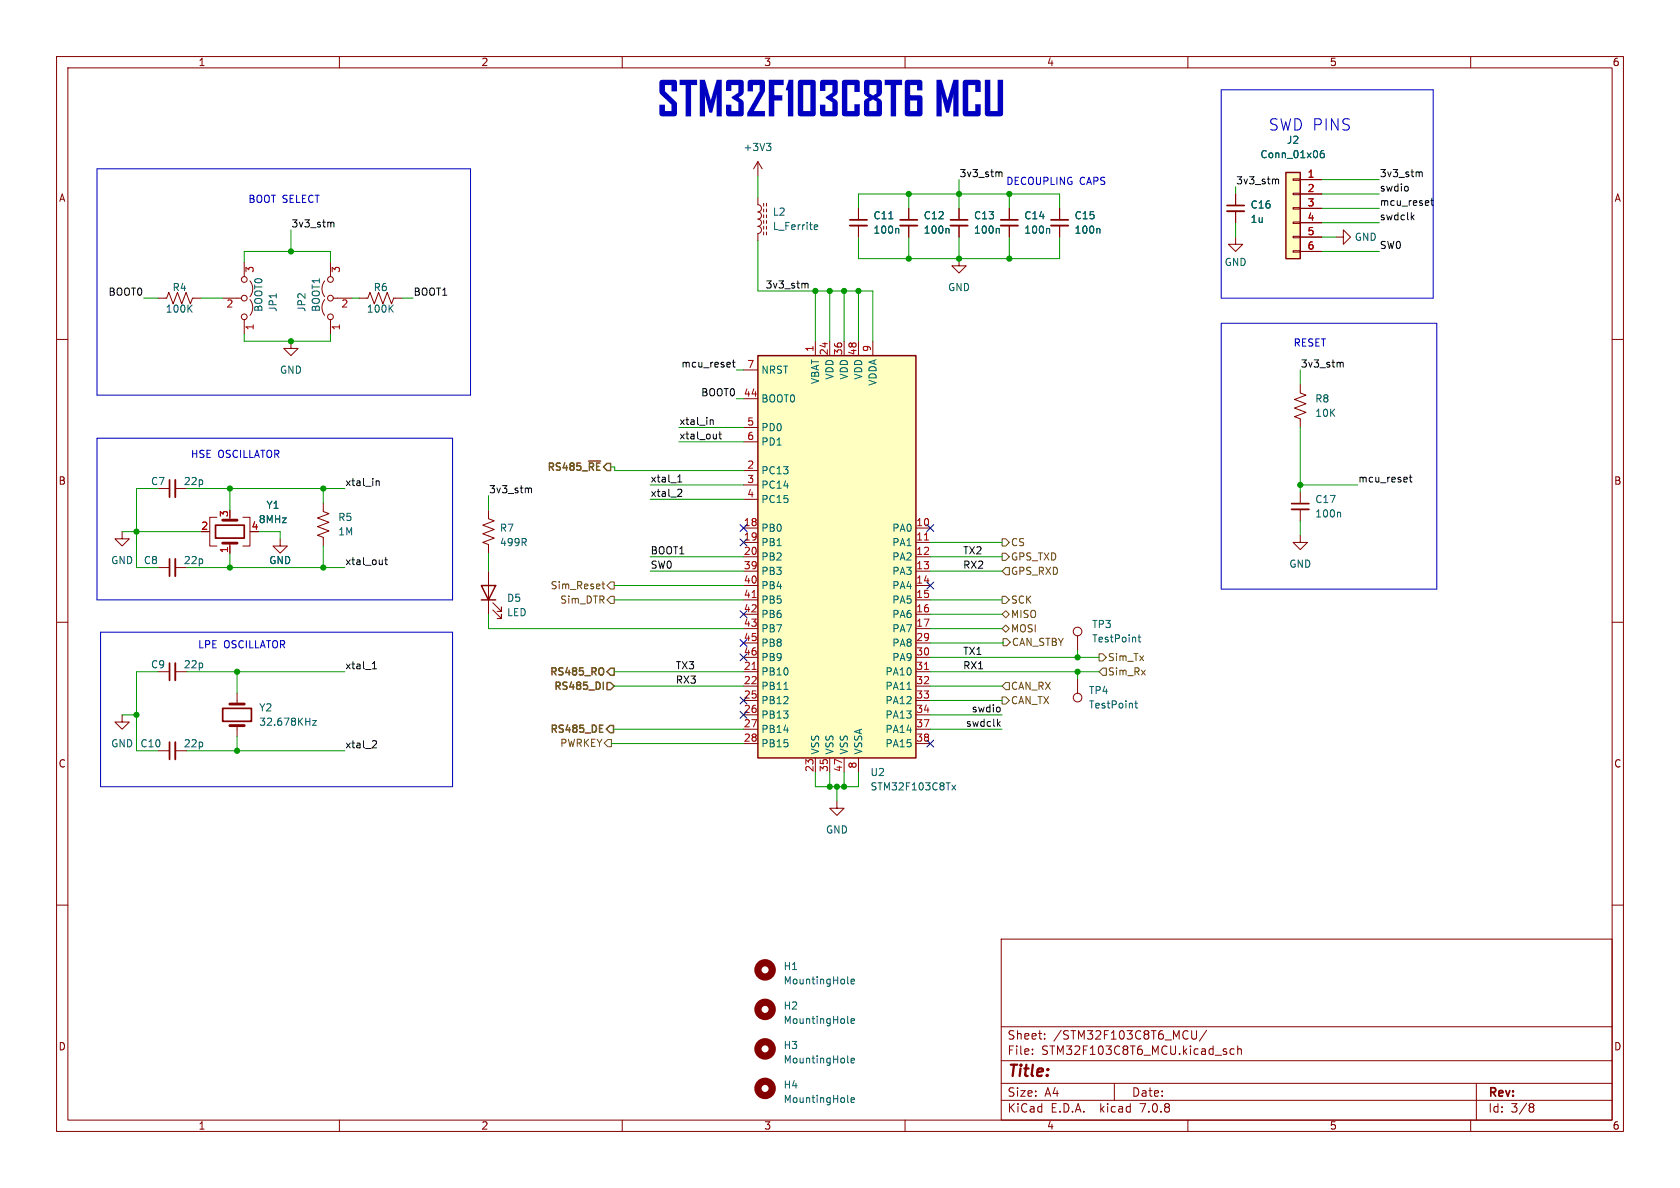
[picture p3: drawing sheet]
<svg xmlns="http://www.w3.org/2000/svg" width="297mm" height="210mm" viewBox="0 0 297 210" stroke-linecap="round" stroke-linejoin="round" font-family="sans-serif">
<g fill="none" stroke="#840000" stroke-width=".18">
<path d="M10 10h277v190h-277zM12 12h273v186h-273zM60 10v2M110 10v2M160 10v2M210 10v2M260 10v2M134 34.9v1.3a.64 .64 0 0 1 .6 .6 .64 .64 0 0 1-.6 .7 .64 .64 0 0 1 .6 .6 .64 .64 0 0 1-.6 .6 .64 .64 0 0 1 .6 .7 .64 .64 0 0 1-.6 .6 .64 .64 0 0 1 .6 .6 .64 .64 0 0 1-.6 .7v1.2M134 28.6l-.8 1.2M134 28.6v2.5M134 28.6l.7 1.2M135 35.9v.5"/>
<path d="M135 37v.5M135 38v.5M135 39v.5M135.5 35.9v.5M135.5 37v.5M135.5 38v.5M135.5 39v.5M151.8 36.8v2.1M151.8 39.9v2M160.7 36.8v2.1M160.7 39.9v2M169.5 36.8v2.1"/>
<path d="M169.5 39.9v2M178.4 36.8v2.1M178.4 39.9v2M187.3 36.8v2.1M187.3 39.9v2M218.4 34.3v2M218.4 37.3v2.1M228.6 39.2h1.3v.3h-1.3zM228.6 36.7h1.3v.3h-1.3zM228.6 34.2h1.3v.2h-1.3zM228.6 31.6h1.3v.3h-1.3zM229.9 31.8h3.8"/>
<path d="M229.9 34.3h3.8M229.9 36.8h3.8M229.9 39.4h3.8M10 60h2M27.9 52.7h1.6l.3-1 .8 2 .8-2 .7 2 .8-2 .8 2 .3-1h1.6M39.4 52.7h3.3M43.2 46.4v2.5M43.2 56.5v2.6M44.2 53a2.26 2.26 0 0 1 0 2.8M44.2 49.7a2.26 2.26 0 0 1 0 2.8M57.4 53a2.26 2.26 0 0 0 0 2.8M57.4 49.7a2.26 2.26 0 0 0 0 2.8"/>
<path d="M58.4 46.4v2.5M58.4 56.5v2.6M58.9 52.7h3.3M63.5 52.7h1.5l.4-1 .8 2 .7-2 .8 2 .8-2 .7 2 .4-1h1.5M135 40v.5M135 41v.5M135.5 40v.5M135.5 41v.5M169.5 45.7v1.3h1.3l-1.3 1.3-1.2-1.3h1.2M218.4 41.9v1.3h1.3l-1.3 1.3-1.2-1.3h1.2M228.6 44.3h1.3v.3h-1.3zM228.6 41.8h1.3v.2h-1.3z"/>
<path d="M229.9 41.9h3.8M229.9 44.5h3.8M236.2 41.9h1.3v-1.3l1.3 1.3-1.3 1.3v-1.3M285 60h2M51.4 60.3v1.3h1.3l-1.3 1.3-1.2-1.3h1.2M131.4 70.5h2.6M131.4 75.6h2.6M131.4 78.1h2.6M131.4 65.4h2.6M144.1 60.3v2.6M146.7 60.3v2.6M149.2 60.3v2.6"/>
<path d="M151.8 60.3v2.6M154.3 60.3v2.6M229.9 67.9v1.6l1 .4-2 .7 2 .8-2 .7 2 .8-2 .8 1 .3v1.6M21.6 94v1.3h1.3l-1.3 1.2-1.3-1.2h1.3M27.9 86.4h2.1M31 86.4h2M36.8 94h.3M38.4 91.4h-1.3v5.1h1.3M40.6 96v1.8M42.9 91.4h1.3v5.1h-1.3M49.5 95.3v1.2h1.3l-1.3 1.3-1.2-1.3h1.2M57.1 88.9v1.5l1.1 .4-2.1 .8 2.1 .7-2.1 .8 2.1 .8-2.1 .7 1 .4v1.5"/>
<path d="M86.4 90.2v1.5l1 .4-2.1 .7 2.1 .8-2.1 .8 2.1 .7-2.1 .8 1.1 .4v1.5M131.4 93.3h2.6M131.4 95.9h2.6M131.4 98.4h2.6M131.4 83.2h2.6M131.4 85.7h2.6M131.4 88.3h2.6M161.9 93.3h2.6M161.9 95.9h2.6M161.9 98.4h2.6M229.9 94.6v1.3h1.2l-1.2 1.3-1.3-1.3h1.3M229.9 87v2"/>
<path d="M229.9 90v2.1M10 110h2M27.9 100.3h2.1M27.9 118.7h2.1M31 100.3h2M31 118.7h2M86.4 101v7.6M87.1 107.8l1.5 1.5v-.7v.7h-.7M87.1 106.6l1.5 1.5v-.8v.8h-.7M131.4 118.7h2.6M131.4 101h2.6M131.4 103.5h2.6"/>
<path d="M131.4 106h2.6M131.4 108.6h2.6M131.4 111.1h2.6M131.4 113.7h2.6M131.4 116.2h2.6M161.9 118.7h2.6M161.9 101h2.6M161.9 103.5h2.6M161.9 106h2.6M161.9 108.6h2.6M161.9 111.1h2.6M161.9 113.7h2.6"/>
<path d="M161.9 116.2h2.6M190.5 112.4v2.5M285 110h2M21.6 126.4v1.2h1.3l-1.3 1.3-1.3-1.3h1.3M27.9 132.7h2.1M31 132.7h2M41.9 122.6v1.9M41.9 128.3v1.9M131.4 121.3h2.6M131.4 123.8h2.6M131.4 126.4h2.6M131.4 128.9h2.6"/>
<path d="M131.4 131.4h2.6M144.1 134v2.5M146.7 134v2.5M149.2 134v2.5M151.8 134v2.5M161.9 121.3h2.6M161.9 123.8h2.6M161.9 126.4h2.6M161.9 128.9h2.6M161.9 131.4h2.6M190.5 120v2.6M10 160h2"/>
<path d="M148 141.6v1.3h1.2l-1.2 1.2-1.3-1.2h1.3M285 160h2M177 166h108v32h-108zM60 198v2M110 198v2M160 198v2M177 194.5h108M177 191.5h108M177 187.5h108M177 181.5h108M182.5 186.3v.1M182.5 185.5v.1"/>
<path d="M184.7 183.6v.1M184.7 182.8v.1M197 191.5v3M210 198v2M211.5 182.2v1.4l-.5 .1-.3-.3M213.3 182.1l-1.3 2M218.2 185.5l-.5-.1-.2 .3v.4l.1 .2h.6M218.8 185.5l.2-.1 .4 .1 .1 .9M218.8 184.9v1.5M260 198v2M261 191.5v6.5M270.6 195.1h.3l.3 .3-.3 .3"/>
<path d="M270.6 195.7h.3M270.9 195.7l.2 .2 .1 .4-.3 .3h-.3"/>
<circle cx="43.2" cy="49.4" r=".51"/>
<circle cx="43.2" cy="52.7" r=".51"/>
<circle cx="43.2" cy="56" r=".51"/>
<circle cx="58.4" cy="49.4" r=".51"/>
<circle cx="58.4" cy="56" r=".51"/>
<circle cx="58.4" cy="52.7" r=".51"/>
<circle cx="190.5" cy="111.6" r=".76"/>
<circle cx="190.5" cy="123.3" r=".76"/>
</g>
<g fill="none" stroke="#006464" stroke-width=".18">
<path d="M135.5 25.3h.8l-.4 .5M136 25.8l.3 .3v.3l-.3 .2M144.1 39.7l.4 .1 .1 .2-.6 .2M157.1 38.7h.8M234 26.6l-.4 .1a.86 .86 0 0 0 0 1.2l.5-.1v-.5l-.2-.2-.4 .1-.1 .1M33.4 54.5l.6 .7M34 53.9l-.8 .7M69 54.5l.5 .7M69.5 53.9l-.7 .7M144.5 40.5l-.4 .1M158.7 40.4l.2 .2v.6M167.6 40.4l.2 .2v.6"/>
<path d="M176.5 40.4l.2 .2v.6M185.4 40.4l.2 .2v.6M194.3 40.4l.2 .2v.6M236.8 90.5l.2 .2v.7M201.2 112.6h.5M201.4 112.2v1.1l.3 .2M55.3 127.4h.6l-.6 .8h.6M138.6 121.9h.7M160.3 121.9h.8M168.3 138.8l.7 .8M169 138.8l-.7 .8M200.6 124.3h.5"/>
<path d="M200.8 123.9v1.1l.3 .2M149.8 173.8l.2 .1M150.5 173.5l.6-.1-.1-.3h-.4l-.1 .2v.6h.5M149.8 194.7l.2 .2M149.8 180.7l.2 .2M149.8 187.7l.2 .2M150.5 180.5l.6-.1-.1-.3h-.4l-.1 .2v.6h.5M150.5 187.5l.6-.1-.1-.3h-.4l-.1 .1v.6h.5M150.5 194.5l.6-.2-.1-.2-.4-.1-.1 .2v.6h.5"/>
</g>
<g fill="none" stroke="#840000" stroke-width=".3">
<path d="M150.2 38.9h3.1M159.1 38.9h3.1M168 38.9h3.1M176.9 38.9h3.1M185.8 38.9h3M216.9 36.3h3.1M30 84.8v3.1M30 98.8v3.1M38.1 92.8h5.1v2.3h-5.1zM228.3 89h3.1M30 117.2v3.1M30 131.2v3"/>
<path d="M39.4 125.2h5v2.3h-5z"/>
</g>
<path d="M39.4 96h2.5M39.4 91.9h2.5M40.6 128.3h2.6M40.6 124.5h2.6" fill="none" stroke="#840000" stroke-width=".51"/>
<path d="M150.2 39.9h3.1M159.1 39.9h3.1M168 39.9h3.1M176.9 39.9h3.1M185.8 39.9h3M216.9 37.3h3.1M31 84.8v3.1M31 98.8v3.1M228.3 90h3.1M31 117.2v3.1M31 131.2v3" fill="none" stroke="#840000" stroke-width=".33"/>
<g fill="none" stroke="#840000" stroke-width="1.3">
<circle cx="135.3" cy="171.4" r="1.27"/>
<circle cx="135.3" cy="178.4" r="1.27"/>
<circle cx="135.3" cy="185.4" r="1.27"/>
<circle cx="135.3" cy="192.4" r="1.27"/>
</g>
<g fill="#ffffc2" stroke="#ffffc2" stroke-width=".18">
<path d="M134 62.9h27.9v71.1h-27.9z"/>
<path d="M227.3 30.5h2.6v15.2h-2.6z"/>
</g>
<path d="M227.3 30.5h2.6v15.2h-2.6zM134 62.9h27.9v71.1h-27.9zM85.1 103.5h2.5l-1.2 2.5zM85.1 106h2.5" fill="none" stroke="#840000" stroke-width=".25"/>
<path d="M163.4 95.5h.8M133 118.3h.7M133 105.6h.7M163.4 118.3h.8" fill="none" stroke="#a90000" stroke-width=".18"/>
<g fill="none" stroke="#725600" stroke-width=".18">
<path d="M177.2 95.3h.6l.6 .6-.6 .6h-.6zM177.2 97.8h.6l.6 .6-.6 .7h-.6zM106.4 103.2h.5M106.6 102.8v1.1l.3 .2M107.9 102.9h.7v1.2h-.7l-.6-.6zM107.9 105.4h.7v1.3h-.7l-.6-.7zM177.2 108.6l.6-.6 .6 .6-.6 .6zM177.2 105.4h.6l.6 .6-.6 .7h-.6zM177.2 111.1l.6-.6 .6 .6-.6 .7zM177.3 112.9h.7l.6 .6-.6 .7h-.7zM177.8 100.3h.6v1.3h-.6l-.6-.6zM194.3 115.6h.6l.7 .6-.7 .6h-.6z"/>
<path d="M194.9 118.1h.7v1.3h-.7l-.6-.7zM107.5 130.7h.6v1.3h-.6l-.7-.6zM177.2 123.2h.6l.6 .6-.6 .7h-.6zM177.8 120.7h.6v1.2h-.6l-.6-.6z"/>
</g>
<path d="M104 81.5h2.2M106.4 118l.1 .1a.81 .81 0 0 1-.1 1.2M107.9 118.1h.7v1.3h-.7l-.6-.7zM106 128.8h.4M106 129.4h.6M106 128.2h.6M106.7 120.6v1.3M107.3 120.7h.6l.7 .6-.7 .6h-.6zM107.8 128.2h.7v1.3h-.7l-.6-.6z" fill="none" stroke="#725600" stroke-width=".25"/>
<g fill="none" stroke="#0f0f0f" stroke-width=".18">
<path d="M58.6 39.3h.4v.8M176.7 30.5h.4v.7M225.6 31.7h.4v.8M248.9 33.1v.6M249.6 38.4l.4 .5M250 38l-.5 .5M251 30.5h.4v.7M253 35.5h.4M253.1 35v1.1l.3 .2M142.4 50.1h.4l.1 .8M125.6 74.3h.4l.1 .8M127.1 76.7h.5"/>
<path d="M127.3 76.3v1.1l.3 .2M129.5 64h.5M129.7 63.6v1.1l.3 .2M237 64.1h.4l.1 .8M66.6 85.1h.4v.7M68 99h.5M68.2 98.5v1.1l.3 .2M93.5 86.3h.4l.1 .8M119.8 85.2h.7M119.8 84.3l.4-.4v1.3M120 86.5h.4l.1 .3-.7 1h.7M249.1 84.4h.5"/>
<path d="M249.3 83.9v1.1l.3 .2M65.8 118.2h.8M65.8 117.3l.4-.3v1.2M66 130.9l.4 .1 .2 .3-.8 .9h.8M176.5 127.9l.3 .5M176.8 125.1v.6M176.8 127.5l-.5 .5"/>
</g>
<path d="M215.9 15.9h37.5v36.8h-37.5zM17.1 29.8h66.1v40.1h-66.1zM215.9 57.2h38.1v46.9h-38.1zM17.1 77.5h62.9v28.5h-62.9zM17.8 111.8h62.2v27.3h-62.2z" fill="none" stroke="#0000c2" stroke-width=".18"/>
<g fill="none" stroke="#009600" stroke-width=".18">
<path d="M134 31.1v3.8M151.8 36.8v-2.5h35.5v2.5M160.7 34.3v2.5M169.5 31.8v5M178.4 34.3v2.5M218.4 33v1.3M218.4 39.4v2.5M233.7 34.3h10.1M233.7 39.4h10.1M233.7 36.8h10.1M233.7 31.8h10.1M25.4 52.7h2.5"/>
<path d="M35.6 52.7h3.8M43.2 46.4v-1.9h15.2v1.9M43.2 59.1v1.2h15.2v-1.2M51.4 40.6v3.9M62.2 52.7h1.3M71.1 52.7h1.9M134 42.5v8.9h20.3v8.9M144.1 51.4v8.9M146.7 51.4v8.9M149.2 51.4v8.9M151.8 41.9v3.8h35.5v-3.8M151.8 51.4v8.9"/>
<path d="M160.7 41.9v3.8M169.5 41.9v3.8M178.4 41.9v3.8M233.7 44.5h10.1M233.7 41.9h2.5M120 75.6h11.4M120 78.1h11.4M130.2 65.4h1.2M130.2 70.5h1.2M229.9 65.4v2.5M229.9 75.6v11.4M21.6 94h14"/>
<path d="M27.9 86.4h-3.8v13.9h3.8M33 86.4h28M40.6 86.4v3.8M40.6 97.8v2.5M45.7 94h3.8v1.3M57.1 86.4v2.5M57.1 96.5v3.8M86.4 87.6v2.6M86.4 97.8v3.2M107.9 82.6h.8v.6h22.7M114.9 88.3h16.5M114.9 98.4h16.5"/>
<path d="M114.9 85.7h16.5M164.5 98.4h12.7M164.5 95.9h12.7M229.9 85.7h10.1M229.9 92.1v2.5M27.9 118.7h-3.8v14h3.8M33 118.7h28M33 100.3h28M41.9 118.7v3.9M86.4 108.6v2.5h45M108.6 106h22.8M108.6 118.7h22.8"/>
<path d="M108.6 103.5h22.8M114.9 101h16.5M164.5 101h12.7M164.5 116.2h29.8M164.5 106h12.7M164.5 108.6h12.7M164.5 111.1h12.7M164.5 118.7h29.8M177.3 113.5v.2h-12.8M190.5 114.9v1.3M190.5 118.7v1.3M21.6 126.4h2.5"/>
<path d="M33 132.7h28M41.9 130.2v2.5M108.1 131.4h23.3M108.5 128.9h22.9M108.6 121.3h22.8M144.1 136.5v2.6h7.7v-2.6M146.7 136.5v2.6M148 139.1v2.5M149.2 136.5v2.6M164.5 126.4h12.7M164.5 128.9h12.7M164.5 121.3h12.7"/>
<path d="M164.5 123.8h12.7"/>
</g>
<g fill="none" stroke="#000084" stroke-width=".18">
<path d="M130.8 92.7l1.3 1.3M130.8 95.3l1.3 1.2M132.1 92.7l-1.3 1.3M132.1 95.3l-1.3 1.2M163.9 92.7l1.2 1.3M165.1 92.7l-1.2 1.3M130.8 108l1.3 1.2M130.8 115.6l1.3 1.2M130.8 113.1l1.3 1.2M132.1 108l-1.3 1.2M132.1 115.6l-1.3 1.2M132.1 113.1l-1.3 1.2"/>
<path d="M163.9 102.9l1.2 1.2M165.1 102.9l-1.2 1.2M130.8 125.8l1.3 1.2M130.8 123.2l1.3 1.2M132.1 125.8l-1.3 1.2M132.1 123.2l-1.3 1.2M163.9 130.8l1.2 1.3M165.1 130.8l-1.2 1.3"/>
</g>
<g fill="#009600" stroke="#009600" stroke-width=".18">
<circle cx="160.7" cy="45.7" r=".46"/>
<circle cx="151.8" cy="51.4" r=".46"/>
<circle cx="149.2" cy="51.4" r=".46"/>
<circle cx="146.7" cy="51.4" r=".46"/>
<circle cx="149.2" cy="139.1" r=".46"/>
<circle cx="148" cy="139.1" r=".46"/>
<circle cx="146.7" cy="139.1" r=".46"/>
<circle cx="190.5" cy="118.7" r=".46"/>
<circle cx="178.4" cy="45.7" r=".46"/>
<circle cx="169.5" cy="45.7" r=".46"/>
<circle cx="144.1" cy="51.4" r=".46"/>
<circle cx="160.7" cy="34.3" r=".46"/>
<circle cx="178.4" cy="34.3" r=".46"/>
<circle cx="169.5" cy="34.3" r=".46"/>
<circle cx="229.9" cy="85.7" r=".46"/>
<circle cx="190.5" cy="116.2" r=".46"/>
<circle cx="57.1" cy="100.3" r=".46"/>
<circle cx="41.9" cy="118.7" r=".46"/>
<circle cx="41.9" cy="132.7" r=".46"/>
<circle cx="24.1" cy="126.4" r=".46"/>
<circle cx="51.4" cy="44.5" r=".46"/>
<circle cx="51.4" cy="60.3" r=".46"/>
<circle cx="40.6" cy="86.4" r=".46"/>
<circle cx="57.1" cy="86.4" r=".46"/>
<circle cx="24.1" cy="94" r=".46"/>
<circle cx="40.6" cy="100.3" r=".46"/>
</g>
<g font-size="8.4" fill="#0000c2">
<text x="116.2" y="21.6">STM32F103C8T6</text>
<text x="165.2" y="21.6">MCU</text>
</g>
<text font-size="2.8" fill="#0000c2" x="224.2" y="23.2">SWD PINS</text>
<text font-size="2.8" fill="#840000" x="178" y="190.9">Title:</text>
<g font-size="2.1" fill="#840000">
<text x="178" y="184">Sheet:</text>
<text x="186.2" y="184">/STM32F103C8T6_MCU/</text>
<text x="178" y="186.7">File:</text>
<text x="184.1" y="186.7">STM32F103C8T6_MCU.kicad_sch</text>
<text x="178" y="196.9">KiCad</text>
<text x="178" y="194.1">Size:</text>
<text x="184.7" y="194.1">A4</text>
<text x="185.7" y="196.9">E.D.A.</text>
<text x="194.6" y="196.9">kicad</text>
<text x="200" y="194.1">Date:</text>
<text x="201.8" y="196.9">7.0.8</text>
<text x="263" y="194.3">Rev:</text>
<text x="263" y="196.9">Id:</text>
<text x="267.1" y="196.9">3/8</text>
</g>
<g font-size="1.8" fill="#840000">
<text x="35" y="11.9">1</text>
<text x="85" y="11.9">2</text>
<text x="135" y="11.9">3</text>
<text x="185" y="11.9">4</text>
<text x="235" y="11.9">5</text>
<text x="285" y="11.9">6</text>
<text x="10.3" y="35.9">A</text>
<text x="285.3" y="35.9">A</text>
<text x="10.3" y="85.9">B</text>
<text x="285.3" y="85.9">B</text>
<text x="10.3" y="135.9">C</text>
<text x="285.3" y="135.9">C</text>
<text x="10.3" y="185.9">D</text>
<text x="285.3" y="185.9">D</text>
<text x="35" y="199.9">1</text>
<text x="85" y="199.9">2</text>
<text x="135" y="199.9">3</text>
<text x="185" y="199.9">4</text>
<text x="235" y="199.9">5</text>
<text x="285" y="199.9">6</text>
</g>
<g font-size="1.8" fill="#006464">
<text x="131.3" y="26.9">+3V3</text>
<text x="222.7" y="28.2">Conn_01x06</text>
<text x="227.4" y="25.6">J2</text>
<text x="136.5" y="38.3">L2</text>
<text x="136.5" y="40.9">L_Ferrite</text>
<text x="154.3" y="41.5">100n</text>
<text x="154.3" y="39">C11</text>
<text x="163.2" y="41.5">100n</text>
<text x="163.2" y="39">C12</text>
<text x="172.1" y="41.5">100n</text>
<text x="172.1" y="39">C13</text>
<text x="181" y="41.5">100n</text>
<text x="181" y="39">C14</text>
<text x="189.9" y="41.5">100n</text>
<text x="189.9" y="39">C15</text>
<text x="221" y="39.6">1u</text>
<text x="221" y="37.1">C16</text>
<text x="216.4" y="47.2">GND</text>
<text x="239.4" y="42.8">GND</text>
<text x="30.4" y="51.7">R4</text>
<text x="66" y="51.7">R6</text>
<text x="167.5" y="51.7">GND</text>
<text x="29.2" y="55.5">100K</text>
<text x="46.6" y="55.2" transform="rotate(-90 46.6 55.2)">BOOT0</text>
<text x="49.1" y="55.2" transform="rotate(-90 49.1 55.2)">JP1</text>
<text x="54.2" y="55.2" transform="rotate(-90 54.2 55.2)">JP2</text>
<text x="56.7" y="55.2" transform="rotate(-90 56.7 55.2)">BOOT1</text>
<text x="64.8" y="55.5">100K</text>
<text x="49.4" y="66.3">GND</text>
<text x="134.5" y="71.3">BOOT0</text>
<text x="134.5" y="66.3">NRST</text>
<text x="145" y="68" transform="rotate(-90 145 68)">VBAT</text>
<text x="147.5" y="67.2" transform="rotate(-90 147.5 67.2)">VDD</text>
<text x="150.1" y="67.2" transform="rotate(-90 150.1 67.2)">VDD</text>
<text x="152.6" y="67.2" transform="rotate(-90 152.6 67.2)">VDD</text>
<text x="155.2" y="68.3" transform="rotate(-90 155.2 68.3)">VDDA</text>
<text x="232.4" y="71.3">R8</text>
<text x="134.5" y="76.4">PD0</text>
<text x="232.4" y="73.9">10K</text>
<text x="134.5" y="79">PD1</text>
<text x="26.6" y="86">C7</text>
<text x="32.4" y="86">22p</text>
<text x="134.5" y="84">PC13</text>
<text x="134.5" y="86.6">PC14</text>
<text x="134.5" y="89.1">PC15</text>
<text x="232.4" y="89.1">C17</text>
<text x="45.6" y="92.7">8MHz</text>
<text x="47" y="90.1">Y1</text>
<text x="59.7" y="92.3">R5</text>
<text x="59.7" y="94.8">1M</text>
<text x="88.3" y="94.2">R7</text>
<text x="134.5" y="94.2">PB0</text>
<text x="157.6" y="94.2">PA0</text>
<text x="232.4" y="91.7">100n</text>
<text x="19.6" y="99.9">GND</text>
<text x="25.3" y="99.9">C8</text>
<text x="32.4" y="99.9">22p</text>
<text x="47.5" y="99.9">GND</text>
<text x="88.3" y="96.7">499R</text>
<text x="134.5" y="96.7">PB1</text>
<text x="134.5" y="99.3">PB2</text>
<text x="134.5" y="101.8">PB3</text>
<text x="157.6" y="96.7">PA1</text>
<text x="157.6" y="99.3">PA2</text>
<text x="157.6" y="101.8">PA3</text>
<text x="227.8" y="100.6">GND</text>
<text x="89.5" y="106.6">D5</text>
<text x="134.5" y="104.4">PB4</text>
<text x="134.5" y="106.9">PB5</text>
<text x="157.6" y="104.4">PA4</text>
<text x="157.6" y="106.9">PA5</text>
<text x="89.5" y="109.1">LED</text>
<text x="134.5" y="109.4">PB6</text>
<text x="134.5" y="112">PB7</text>
<text x="157.6" y="109.4">PA6</text>
<text x="157.6" y="112">PA7</text>
<text x="193" y="111.2">TP3</text>
<text x="193" y="113.8">TestPoint</text>
<text x="26.6" y="118.3">C9</text>
<text x="32.4" y="118.3">22p</text>
<text x="134.5" y="119.6">PB10</text>
<text x="134.5" y="114.5">PB8</text>
<text x="134.5" y="117.1">PB9</text>
<text x="156.4" y="119.6">PA10</text>
<text x="157.6" y="114.5">PA8</text>
<text x="157.6" y="117.1">PA9</text>
<text x="45.7" y="126">Y2</text>
<text x="134.5" y="122.1">PB11</text>
<text x="134.5" y="124.7">PB12</text>
<text x="156.4" y="122.1">PA11</text>
<text x="156.4" y="124.7">PA12</text>
<text x="192.4" y="122.9">TP4</text>
<text x="192.4" y="125.5">TestPoint</text>
<text x="45.7" y="128.5">32.678KHz</text>
<text x="134.5" y="127.2">PB13</text>
<text x="134.5" y="129.8">PB14</text>
<text x="156.4" y="127.2">PA13</text>
<text x="156.4" y="129.8">PA14</text>
<text x="19.6" y="132.3">GND</text>
<text x="24.7" y="132.3">C10</text>
<text x="32.4" y="132.3">22p</text>
<text x="134.5" y="132.3">PB15</text>
<text x="145" y="133.5" transform="rotate(-90 145 133.5)">VSS</text>
<text x="147.5" y="133.5" transform="rotate(-90 147.5 133.5)">VSS</text>
<text x="150.1" y="133.5" transform="rotate(-90 150.1 133.5)">VSS</text>
<text x="152.6" y="133.5" transform="rotate(-90 152.6 133.5)">VSSA</text>
<text x="153.8" y="137.4">U2</text>
<text x="156.4" y="132.3">PA15</text>
<text x="153.8" y="139.9">STM32F103C8Tx</text>
<text x="145.9" y="147.5">GND</text>
<text x="138.4" y="171.7">H1</text>
<text x="138.4" y="174.2">MountingHole</text>
<text x="138.4" y="178.7">H2</text>
<text x="138.4" y="181.2">MountingHole</text>
<text x="138.4" y="185.6">H3</text>
<text x="138.4" y="188.2">MountingHole</text>
<text x="138.4" y="192.6">H4</text>
<text x="138.4" y="195.2">MountingHole</text>
</g>
<g font-size="1.8" fill="#0000c2">
<text x="43.8" y="35.9">BOOT SELECT</text>
<text x="177.8" y="32.8">DECOUPLING</text>
<text x="190.8" y="32.8">CAPS</text>
<text x="228.6" y="61.3">RESET</text>
<text x="33.7" y="81">HSE OSCILLATOR</text>
<text x="34.9" y="114.7">LPE</text>
<text x="39.5" y="114.7">OSCILLATOR</text>
</g>
<g font-size="1.8" fill="#0f0f0f">
<text x="169.5" y="31.4">3v3_stm</text>
<text x="218.4" y="32.7">3v3_stm</text>
<text x="243.8" y="31.4">3v3_stm</text>
<text x="243.8" y="33.9">swdio</text>
<text x="51.4" y="40.3">3v3_stm</text>
<text x="243.8" y="36.5">mcu_reset</text>
<text x="243.8" y="39">swdclk</text>
<text x="243.8" y="44.1">SW0</text>
<text x="19.1" y="52.4">BOOT0</text>
<text x="73" y="52.4">BOOT1</text>
<text x="135.3" y="51.1">3v3_stm</text>
<text x="120.4" y="65.1">mcu_reset</text>
<text x="229.9" y="65.1">3v3_stm</text>
<text x="123.9" y="70.1">BOOT0</text>
<text x="120" y="75.2">xtal_in</text>
<text x="120" y="77.8">xtal_out</text>
<text x="61" y="86">xtal_in</text>
<text x="86.4" y="87.3">3v3_stm</text>
<text x="114.9" y="87.9">xtal_2</text>
<text x="114.9" y="85.4">xtal_1</text>
<text x="240" y="85.4">mcu_reset</text>
<text x="61" y="100">xtal_out</text>
<text x="114.9" y="100.6">SW0</text>
<text x="114.9" y="98.1">BOOT1</text>
<text x="170.2" y="100.6">RX2</text>
<text x="170.2" y="98.1">TX2</text>
<text x="61" y="118.4">xtal_1</text>
<text x="119.4" y="118.4">TX3</text>
<text x="170.2" y="118.4">RX1</text>
<text x="170.2" y="115.9">TX1</text>
<text x="119.4" y="120.9">RX3</text>
<text x="170.7" y="128.6">swdclk</text>
<text x="171.7" y="126">swdio</text>
<text x="61" y="132.4">xtal_2</text>
</g>
<g font-size="1.8" fill="#a90000">
<text x="231.1" y="31.5">1</text>
<text x="231.1" y="34">2</text>
<text x="231.1" y="36.6">3</text>
<text x="231.1" y="39.1">4</text>
<text x="231.1" y="41.7">5</text>
<text x="231.1" y="44.2">6</text>
<text x="45.2" y="48.3" transform="rotate(-90 45.2 48.3)">3</text>
<text x="60.4" y="48.3" transform="rotate(-90 60.4 48.3)">3</text>
<text x="39.9" y="54.7">2</text>
<text x="45.2" y="58.5" transform="rotate(-90 45.2 58.5)">1</text>
<text x="60.3" y="54.7">2</text>
<text x="60.4" y="58.5" transform="rotate(-90 60.4 58.5)">1</text>
<text x="132" y="65.2">7</text>
<text x="143.9" y="62.3" transform="rotate(-90 143.9 62.3)">1</text>
<text x="146.4" y="62.9" transform="rotate(-90 146.4 62.9)">24</text>
<text x="149" y="62.9" transform="rotate(-90 149 62.9)">36</text>
<text x="151.5" y="62.9" transform="rotate(-90 151.5 62.9)">48</text>
<text x="154.1" y="62.3" transform="rotate(-90 154.1 62.3)">9</text>
<text x="131.4" y="70.2">44</text>
<text x="132" y="75.3">5</text>
<text x="132" y="77.9">6</text>
<text x="132" y="82.9">2</text>
<text x="132" y="85.5">3</text>
<text x="132" y="88">4</text>
<text x="35.5" y="93.7">2</text>
<text x="40.4" y="91.5" transform="rotate(-90 40.4 91.5)">3</text>
<text x="44.4" y="93.7">4</text>
<text x="131.4" y="93.1">18</text>
<text x="131.4" y="95.6">19</text>
<text x="161.9" y="93.1">10</text>
<text x="161.9" y="95.6">11</text>
<text x="40.4" y="97.9" transform="rotate(-90 40.4 97.9)">1</text>
<text x="131.4" y="98.2">20</text>
<text x="131.4" y="100.7">39</text>
<text x="161.9" y="98.2">12</text>
<text x="161.9" y="100.7">13</text>
<text x="131.4" y="103.3">40</text>
<text x="131.4" y="105.8">41</text>
<text x="161.9" y="103.3">14</text>
<text x="161.9" y="105.8">15</text>
<text x="131.4" y="108.3">42</text>
<text x="131.4" y="110.9">43</text>
<text x="131.4" y="113.4">45</text>
<text x="161.9" y="108.3">16</text>
<text x="161.9" y="110.9">17</text>
<text x="161.9" y="113.4">29</text>
<text x="131.4" y="118.5">21</text>
<text x="131.4" y="116">46</text>
<text x="161.9" y="116">30</text>
<text x="161.9" y="118.5">31</text>
<text x="131.4" y="121">22</text>
<text x="131.4" y="123.6">25</text>
<text x="161.9" y="121">32</text>
<text x="161.9" y="123.6">33</text>
<text x="131.4" y="126.1">26</text>
<text x="131.4" y="128.7">27</text>
<text x="131.4" y="131.2">28</text>
<text x="161.9" y="126.1">34</text>
<text x="161.9" y="128.7">37</text>
<text x="161.9" y="131.2">38</text>
<text x="143.9" y="136.6" transform="rotate(-90 143.9 136.6)">23</text>
<text x="146.4" y="136.6" transform="rotate(-90 146.4 136.6)">35</text>
<text x="149" y="136.6" transform="rotate(-90 149 136.6)">47</text>
<text x="151.5" y="136" transform="rotate(-90 151.5 136)">8</text>
</g>
<g font-size="1.8" fill="#725600">
<text x="96.5" y="83.6">RS485_~{RE}</text>
<text x="178.6" y="96.7">CS</text>
<text x="178.6" y="99.3">GPS_TXD</text>
<text x="178.6" y="101.8">GPS_RXD</text>
<text x="97.2" y="104.4">Sim_Reset</text>
<text x="98.9" y="106.9">Sim_DTR</text>
<text x="178.6" y="106.9">SCK</text>
<text x="178.6" y="109.4">MISO</text>
<text x="178.6" y="112">MOSI</text>
<text x="96.9" y="119.8">RS485_RO</text>
<text x="178.8" y="114.4">CAN_STBY</text>
<text x="195.8" y="119.6">Sim_Rx</text>
<text x="195.8" y="117.1">Sim_Tx</text>
<text x="97.7" y="122.3">RS485_DI</text>
<text x="178.6" y="122.1">CAN_RX</text>
<text x="178.6" y="124.7">CAN_TX</text>
<text x="97" y="129.9">RS485_DE</text>
<text x="98.9" y="132.2">PWRKEY</text>
</g>
</svg>
